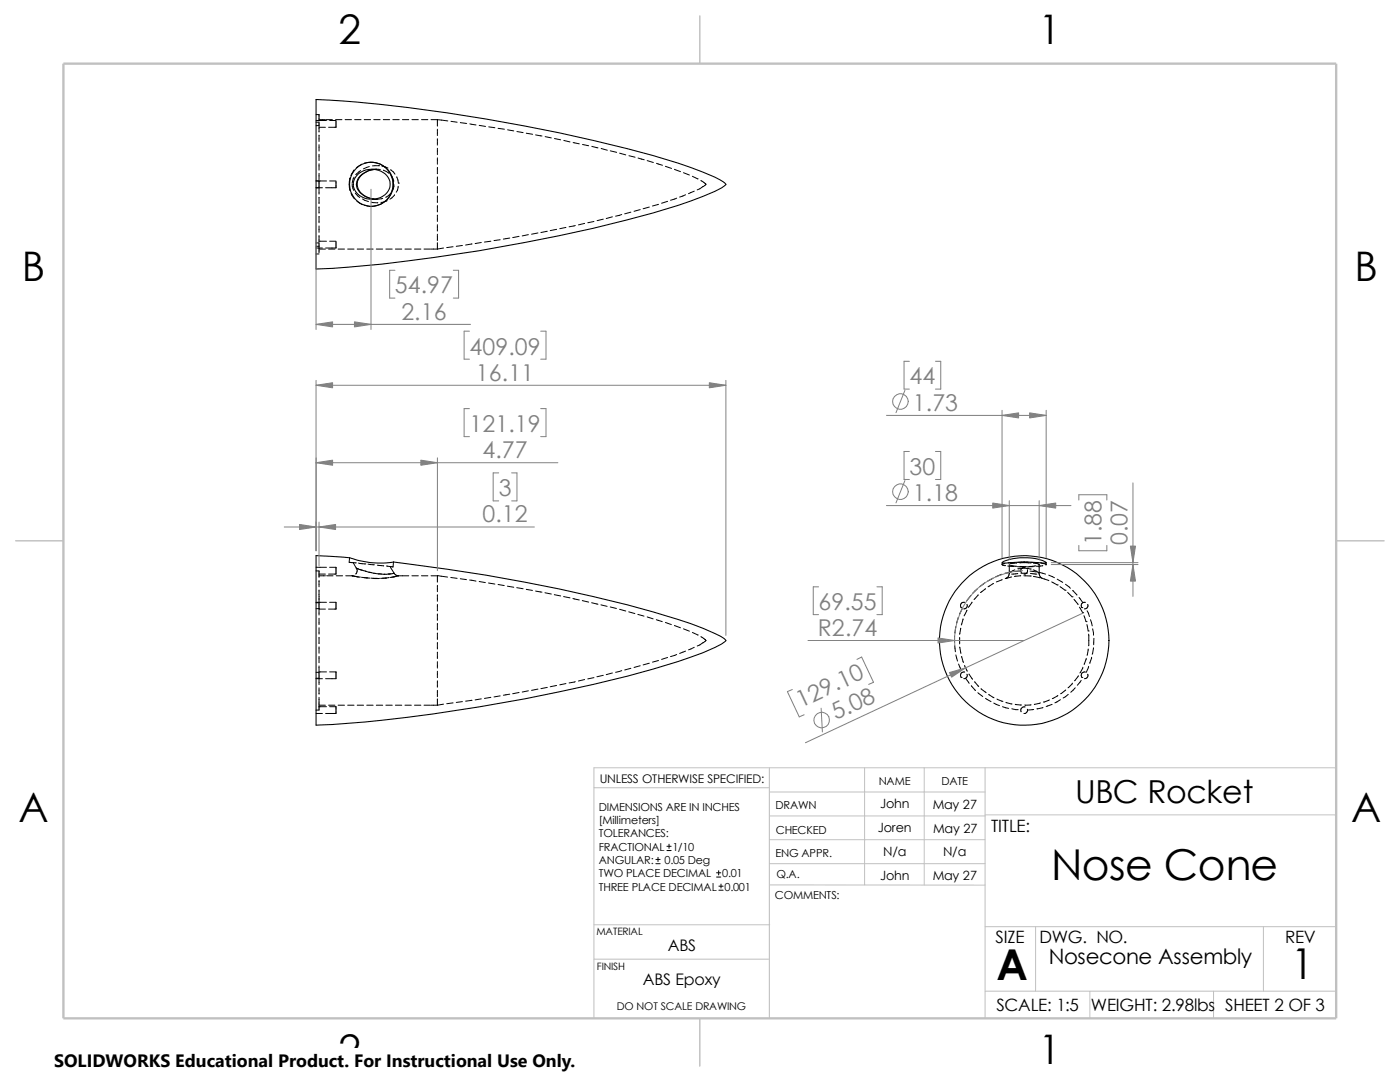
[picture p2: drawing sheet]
<svg xmlns="http://www.w3.org/2000/svg" width="279mm" height="216mm" viewBox="0 0 279 216" stroke-linecap="round" stroke-linejoin="round" font-family="sans-serif">
<g fill="none" stroke="#c0c0c0" stroke-width=".2">
<path d="M118.5 157.2h35M153.5 158h43.1M153.5 153.2v50M172.6 153.2v23.4M184.4 153.2v23.4M196.6 153.2v50M266.7 153.2h-148.2v50M153.5 172.3h43.1M153.5 176.6h43.1M153.5 162.8h43.1M153.5 167.6h43.1M196.6 162.6h70.1"/>
<path d="M118.5 184.5h35.1M118.5 191.4h35M196.6 184.9h70.1M196.6 197.8h70.1M206.7 184.9v12.9M217.5 197.8v5.4M242.2 197.8v5.4M252.1 184.9v12.9"/>
</g>
<path d="M139.7 3.2v9.5M3.1 107.9h9.6M266.7 107.9h9.5M139.7 203.2v9.5" fill="none" stroke="#c0c0c0" stroke-width=".21"/>
<path d="M12.7 12.7h254v190.5h-254z" fill="none" stroke="#c0c0c0" stroke-width=".47"/>
<g fill="none" stroke="#000" stroke-width=".2">
<path d="M63.1 22.9h.6v1.2M63.1 24.4h.6v1.9M63.1 36.1h2.1M63.1 37.5h1.2M63.1 25.1h.6M63.1 24h2.1M63.7 27v1.2M63.7 28.9v1.2M63.7 30.8v1.2M63.7 32.7v1.3M63.7 34.6v1.3M63.7 36.1v1.3"/>
<path d="M63.7 37.5v1.2M63.7 39.4v1.2M63.7 23.9h1.2M63.7 25.4h1.2M65.1 23.9h1.2M65.8 36.1h1.3M65.8 24h1.3M67 23.9h1.2M67.1 24.1v1.3h-1.5M67.1 36.2v1.3h-2.1M68.9 23.9h1.2M69.8 35.5l-.1 1.3 .1 1.2"/>
<path d="M70.1 38.6l.6 1.1M70.3 36.8l.3 1.2M70.7 33.9l-.7 1.1M70.7 35.3l-.4 1.3M70.8 23.9h1.3M70.9 38.5l.9 .9M72 34l-1 .8M72.2 32.8l-1.1 .7M72.3 39.7l1.2 .5M72.7 23.9h1.3M72.8 32.6h.1M73.7 33.2l-1.2 .5"/>
<path d="M74.1 32.4l-1.3 .2M74.2 39.8h1M74.2 33.8h1.7M74.6 23.9h1.3M74.6 39.7l.6 .1M74.9 33.8h-.2M75.1 33.8h-.5M75.6 33.1h.1M75.6 33.1h-1.3M76.2 33.1l1.2 .4M76.4 39.6l-1.3 .2M76.5 23.9h1.3"/>
<path d="M76.5 34l1.1 .6M77.9 33.9l.9 .9M78 38.6l-1 .8M78.1 35.1l.5 1.1M78.4 23.9h1.3M78.6 36.8l-.1 .9-.2 .4M78.7 38.9l-.9 .9M79.2 35.3l.3 1.2M79.5 37.2l-.2 .7-.2 .5M79.5 36.5h.1M80.3 23.9h1.3M82.2 23.9h1.3"/>
<path d="M84.1 23.9h1.3M86 23.9h1.3M87.3 23.9v1.2M87.3 25.8v1.3M87.3 27.7v1.3M87.3 29.6v1.3M87.3 31.5v1.3M87.3 33.4v1.3M87.3 35.3v1.3M87.3 37.2v1.3M87.3 39.1v1.3M87.3 23.9l2.1 .2"/>
<path d="M90 24.2l1.2 .2M91.9 24.5l1.2 .1M93.8 24.7l1.2 .2M95.6 25l1.3 .2M97.5 25.3l1.3 .2M99.4 25.6l1.3 .2M101.3 25.9l1.2 .2M103.2 26.2l1.2 .3M105 26.6l1.3 .2M106.9 26.9l1.3 .2M108.8 27.3l1.2 .2M110.7 27.6l1.2 .3"/>
<path d="M112.5 28l1.2 .3M114.4 28.4l1.2 .3M116.2 28.8l1.3 .3M118.1 29.2l1.2 .3M120 29.6l1.2 .4M121.8 30.1l1.3 .3M123.7 30.6l1.2 .3M125.5 31.1l1.2 .3M127.3 31.5l1.3 .4M129.2 32l1.2 .4M131 32.6l1.2 .4M132.8 33.2l1.2 .4"/>
<path d="M134.6 33.8l1.2 .4M135 39.5l-1.2 .5M136.4 34.5l1.2 .4M136.8 38.9l-1.2 .4M138.2 35.2l1.1 .5M138.6 38.1l-1.2 .6M139.9 36l1 .8-1.8 1.1M63.1 48.5h.6v1.9M63.1 49.1h.6M63.1 49.5h1.2M63.1 50.7h.6M63.7 41.3v1.2"/>
<path d="M63.7 43.2v1.2M63.7 45.1v1.3M63.7 47v1.3M63.7 49.7h1.2M63.7 48.1h1.5M65.6 49.7h1.2M65.8 48.1h1.3M67.1 48.2v1.3h-2.1M67.5 49.7h1.2M69.4 49.7h1.3M71.2 40.1l1.1 .7M71.3 49.7h1.3"/>
<path d="M72.3 40.8h.1M72.8 40.9l1.3 .3M73.2 49.7h1.3M74.1 40.3l1.3 .1M75.1 49.7h1.3M77 49.7h1.3M77.3 40l-1.3 .4M78.9 49.7h1.3M80.8 49.7h1.3M82.7 49.7h1.3M84.6 49.7h1.3M86 49.7h1.3"/>
<path d="M87.3 41v1.3M87.3 42.9v1.3M87.3 44.8v1.3M87.3 46.7v1.3M87.3 48.4v1.3M88.5 49.5l-1.2 .2M90.4 49.2l-1.2 .2M92.3 49l-1.2 .1M94.2 48.7l-1.3 .2M96.1 48.4l-1.3 .2M98 48.1l-1.3 .2M99.8 47.8l-1.2 .2"/>
<path d="M101.7 47.5l-1.2 .2M103.6 47.2l-1.3 .2M105.5 46.8l-1.3 .3M107.4 46.5l-1.3 .2M109.2 46.1l-1.3 .3M111.1 45.8l-1.3 .2M112.9 45.4l-1.2 .2M114.8 45l-1.2 .3M116.7 44.6l-1.3 .3M118.5 44.2l-1.2 .2M120.4 43.7l-1.2 .3M122.2 43.3l-1.2 .3"/>
<path d="M124.1 42.8l-1.2 .3M125.9 42.3l-1.2 .4M127.8 41.8l-1.3 .4M129.6 41.3l-1.2 .4M131.4 40.8l-1.2 .3M133.2 40.2l-1.2 .4M63.1 113.9h.6v1.3M63.1 113.2h2.1M63.7 115.8v1.3M63.7 117.7v5M63.7 114.9h1.2M63.7 114.6h1.2"/>
<path d="M65.2 114.9h1.3M65.8 113.2h1.3v1.4h-1.5M67.1 114.9h1.3M69.7 112.2h.1M69.7 112.2l1.2 .1M69.8 111.3l-.1 .9M70.3 114.9l.7 .1M70.5 114.9h-1.5M70.5 112.3l.7 1.1M70.7 114.9l.8 .2M70.9 112.3h.1M71.1 113.4l.2 .1"/>
<path d="M71.1 113.4h.1M71.2 113.4l.1 .5-.3 .6M71.2 115.1h.7M71.2 113.4l1.1 .4M71.5 112.4l1.3 .1M71.9 113.6l1.2 .4M72.1 115.2l1.1 .1M72.8 115.3l1 .1M72.8 112.5h.1M72.9 114l1.2 .3M73.4 112.6l1.3 .1M73.7 114.2l1.3 .2"/>
<path d="M74 115.4h.4M74.4 115.4h.9M74.5 115.4h1.2M74.8 114.4l1.2 .1M75.3 112.8l1.3 .1M75.6 114.5l1.2 .1M77.2 115.3l-1.3 .1M77.5 114.6h.1M77.6 115.2l-1.2 .2M77.9 114.5h.1M77.9 113.1l.8 1.3M78.5 112.1l-.1 1-1.2-.2"/>
<path d="M78.5 114.4h.2M78.6 114.4l-2 .2M78.7 114.4l.3 .4 .5 .1M79.1 115l-1.3 .2M79.5 114.9h2.1M79.5 114.9l-1.3 .2M82.2 114.9h1.3M84.1 114.9h1.3M86 114.9h1.3v1.3M87.3 116.8v1.3M87.3 118.7v1.3M87.3 114.9l2 .2"/>
<path d="M90 115.2l1.2 .2M91.9 115.5l1.2 .2M93.7 115.7l1.3 .3M95.6 116l1.3 .2M97.5 116.3l1.3 .2M99.4 116.6l1.2 .2M101.3 117l1.2 .2M103.1 117.3l1.3 .2M105 117.6l1.3 .2M106.9 117.9l1.3 .3M108.8 118.3l1.2 .2M110.6 118.7l1.3 .2"/>
<path d="M112.5 119l1.2 .3M114.3 119.4l1.3 .3M116.2 119.8l1.3 .3M193.8 118.8l-.8 1M195.1 117.5l-1 .9M195.2 118.7l-.8 .9M196.6 116.3l-1.1 .8M196.7 117.5l-1 .7M198.2 115.4l-1.1 .6M198.2 116.4l-1 .7M198.8 115.1h.1M199.9 114.6l-1.1 .5"/>
<path d="M200 115.7l-1.2 .4M200 112.6l.5 .3M200 112.3v.3M200.5 112.9h.1M200.6 112.4l-.6 .2M200.7 115.4h.1M201.1 112.9l1.3 .1M201.4 114.5l-.2 .6-.4 .3M201.4 112.6v1.9M201.7 112.8l1.2 .2M201.8 114.1l-1.2 .3M201.8 115.1l-1.2 .3"/>
<path d="M202.5 112.2l-1.3 .1M202.5 113.7l-1 .6M202.9 112.3l-1.3 .2M203 113.1h1.3M203.1 114.4l-1.2 .2M203.1 113.5l1.3-.1 1.2 .1M203.5 113h1.3M203.5 112.3h.1M203.6 112.3h2M203.7 114.9l-1.3 .1M203.7 113.9l-1.3 .1M203.8 114.4h1.2"/>
<path d="M204.3 114.9h1.3M204.6 113.2a.67 .67 0 0 0-.7 .3 .67 .67 0 0 0-.1 .8M205 113.7l.1 .3-.2 .4-.6 .2M205.1 112.2h-2M205.6 114l1.2 .1M205.6 114.9h.1M205.6 113.5h.1M205.6 112.3h.1M205.7 114.4l1.2 .2M205.8 112.2l1.3 .1M206.2 113.1h-1.3M206.2 113.7l1.1 .6"/>
<path d="M206.2 115l1.3 .3M206.2 112.4l1.2 .2v2l.2 .4 .4 .4M206.7 112.9l-1.3 .1M207.1 112.3h.1M207.4 112.7h-.1M207.4 114.2l1.3 .4M207.5 115.3h.1M207.7 112.3l1.1 .3M208 115.4h.1M208.1 115.4l1.2 .5M208.1 112.9l-1.3 .1M208.8 112.3l-.1 .4"/>
<path d="M209.3 114.8l1.1 .5M209.9 116.1l1.1 .6M211 116.7h.1M211 115.6l1.1 .6M211.5 117.1l1.1 .7M212.6 117.8h.1M212.6 116.6l1 .8M213.1 118.2l.9 .9M214 119.1h.1M214.1 117.8l.8 .9M214.3 119.6l.8 1M215.3 119.2l.8 1.1"/>
<path d="M63.1 135.3h.6M63.1 134.2h.6M63.1 120.3h.6M63.1 121.5h.6M63.1 135.4h1.2M63.1 120.2h2.1M63.7 123.4v1.2M63.7 125.3v1.2M63.7 127.2v1.2M63.7 129.1v1.2M63.7 131v1.2M63.7 132.9v3.7"/>
<path d="M63.7 137.2v1.3M63.7 139.1v2.6h-.6M63.7 134.1h1.5M63.7 121.5h1.2M65.8 120.2h1.3v1.3h-1.5M65.8 134.1h1.3v1.3h-2.1M87.3 120.6v1.3M87.3 122.5v1.3M87.3 124.4v1.3M87.3 126.3v1.3M87.3 128.2v1.3M87.3 130.1v1.3"/>
<path d="M87.3 132v1.3M87.3 133.9v1.3M87.3 135.8v1.3M87.3 137.8v1.2M87.3 139.4v1.3M92.3 140l-1.2 .2M94.2 139.7l-1.3 .2M96.1 139.4l-1.3 .3M98 139.1l-1.3 .3M99.8 138.9l-1.2 .2M101.7 138.5l-1.2 .2M103.6 138.2l-1.3 .2"/>
<path d="M105.5 137.8l-1.3 .3M107.4 137.5l-1.3 .3M109.2 137.2l-1.3 .2M111.1 136.8l-1.3 .2M112.9 136.4l-1.2 .3M114.8 136l-1.2 .3M116.7 135.6l-1.3 .3M118.1 120.3l1.2 .3M118.5 135.2l-1.2 .3M119.9 120.7l1.3 .3M120.4 134.7l-1.3 .3M121.8 121.1l1.2 .3"/>
<path d="M122.2 134.3l-1.2 .3M123.7 121.6l1.2 .3M124.1 133.8l-1.2 .4M125.5 122.1l1.2 .3M125.9 133.3l-1.2 .4M127.3 122.6l1.2 .3M127.8 132.8l-1.3 .4M129.2 123.1l1.1 .4M129.6 132.3l-1.2 .4M131 123.7l1.2 .3M131.4 131.8l-1.2 .3M132.8 124.2l1.2 .4"/>
<path d="M133.2 131.2l-1.2 .4M134.6 124.8l1.2 .5M135 130.6l-1.2 .4M136.4 125.5l1.2 .4M136.8 129.9l-1.2 .5M138.2 126.2l1.1 .5M138.6 129.2l-1.2 .5M139.3 126.7h.1M139.9 127l1 .8-1.8 1.1M190.5 126.9v1.3M190.5 128.8l.2 1.2M190.8 125l-.3 1.3"/>
<path d="M190.8 130.7l.3 1.2M191.3 123.2l-.4 1.2M191.3 132.5l.5 1.2M191.5 127.2v1.3M191.5 129.1l.3 1.3M191.7 125.3l-.2 1.3M191.8 135.2h.1M191.8 121.2h.1M191.9 131l.4 1.2M192 121.5l-.5 1.1M192.2 123.5l-.3 1.2M192.4 135.4h.1"/>
<path d="M192.4 121.5h.1M192.5 132.8l.5 1.1M192.5 120.2a.68 .68 0 0 0-.7 .3 .68 .68 0 0 0 0 .7M192.5 134.1a.67 .67 0 0 0-.7 .3 .67 .67 0 0 0 0 .8M192.7 135.3l.7 1.1M193 121.8l-.6 1.1M193 134.5v.6l-.6 .3M193 120.6v.6l-.6 .3M193.4 134.5l.7 1.1M193.8 136.8l.9 1M194 120.1l-.7 1.1M194.5 136.1l.8 .9"/>
<path d="M195.2 138.2l.9 .8M195.8 137.4l1 .8M196.7 139.4l1.1 .6M197.3 138.6l1.1 .6M199 139.5l1.2 .5M209.4 139.7l-1.2 .4M211.1 138.8l-1.1 .6M211.6 139.6l-1.1 .7M212.7 137.7l-1 .7M213.2 138.6l-1 .7M214 136.3l-.9 .9M214.6 137.2l-.9 .9"/>
<path d="M215.2 134.8l-.7 1M215.4 121.2l.7 1.1M215.8 135.8l-.8 .9M215.9 135.2h.1M215.9 121.2h.1M216.1 122.3h.1M216.1 133.1l-.6 1.2M216.3 122.9l.4 1.1M216.6 120.2a.68 .68 0 0 0-.7 .3 .68 .68 0 0 0 0 .7M216.6 134.1a.67 .67 0 0 0-.7 .3 .67 .67 0 0 0 0 .8M216.7 124h.1M216.8 131.4l-.4 1.2"/>
<path d="M216.9 124.6l.3 1.3M217 121.9l.4 1.1M217 134.5v.6l-.5 .3M217 120.6v.6l-.5 .3M217.2 125.9h.1M217.2 129.5l-.2 1.3M217.3 126.5v2.4M217.3 133l-.5 1.2M217.6 123.7l.4 1.2M217.8 131.1l-.3 1.3M218.1 125.5l.1 1.2M218.2 129.3l-.2 1.3"/>
<path d="M218.3 127.4v1.3M63.1 142.4h1.2M63.7 140.7h1.2M63.7 141h1.5M65.6 140.7h1.2M65.8 141h1.3v1.4h-2.1M67.5 140.7h1.2M69.4 140.7h1.3M71.3 140.7h1.3M73.2 140.7h1.3M75.1 140.7h1.3M77 140.7h1.3"/>
<path d="M78.9 140.7h1.3M80.8 140.7h1.3M82.7 140.7h1.3M84.6 140.7h1.3M86 140.7h1.3M88.5 140.5l-1.2 .2M90.4 140.3l-1.2 .1M198.3 140.3l1.2 .5M200.1 141l1.2 .4M200.7 140.2l1.3 .3M201.9 141.4l1.3 .2M202.6 140.5l1.3 .2"/>
<path d="M204.6 141.1a.7 .7 0 0 0-.7 .2 .7 .7 0 0 0-.1 .7M205 141.5l.1 .3-.2 .4-.6 .2M205.8 140.6l-1.3 .1M206.3 141.6l-1.2 .1M207.6 140.3l-1.2 .2M208.2 141.2l-1.3 .2M210 140.5l-1.2 .5M130.9 172.3h.8M130.9 171.5h.8M131.3 171.1v.8M133.1 169.7h.8M133.1 168.9h.8"/>
<path d="M133.5 168.4v.9M143 175h.8M143 174.2h.8M143.4 173.7v.9M143.5 177.6h.8M143.5 176.8h.8M143.9 176.4v.8"/>
</g>
<g fill="none" stroke="#000" stroke-width=".21">
<path d="M63.1 19.9a326.2 326.2 0 0 1 72.2 12.7 50.9 50.9 0 0 1 9 3.6l.5 .5-.1 .3a12.7 12.7 0 0 1-4.4 2.2 179.3 179.3 0 0 1-28.7 7.8 318.4 318.4 0 0 1-48.5 6.7zM71.4 34.8a4.1 4.1 0 0 1 6.2 .9 2.95 2.95 0 0 1-2.5 4 3.5 3.5 0 0 1-4.6-3.3l.3-.8zM74 32.4a4.4 4.4 0 0 1 4.4 4.4 4.4 4.4 0 0 1-4.4 4.4M74.6 33.8a3.5 3.5 0 0 0-3.3 2.8 3.3 3.3 0 0 0 3.3 3.1M74.7 33.8a3.8 3.8 0 0 0-3.5 2.5 2.74 2.74 0 0 0 2 3.1l1.4 .4M63.1 110.9l6.7 .4a17.2 17.2 0 0 0 8.7 .8 349.6 349.6 0 0 1 51.8 10 73.2 73.2 0 0 1 13.4 4.8l1.1 .8-.1 .3a13.4 13.4 0 0 1-4.4 2.3 187.9 187.9 0 0 1-28.7 7.7 303.9 303.9 0 0 1-48.5 6.7zM200.1 112.1a11 11 0 0 1 8.7 .1v.1a56.8 56.8 0 0 0-8.8 0z"/>
<circle cx="74.1" cy="36.8" r="4.4"/>
<circle cx="204.4" cy="127.8" r="16.9"/>
</g>
<g fill="none" stroke="#808080" stroke-width=".2">
<path d="M63.1 37.8v27.9M74 37.8v27.9M78.8 53.9h-1v5.6h1M90.5 53.9h1v5.6h-1M63.1 75.9v34M63.1 76.9h81.8M63.1 64.7h30.8M93.7 66.1h-1.1v5.6h1.1M107.9 66.1h1.1v5.6h-1.1M144.9 75.9v50.9M180.6 77.9l-1.8 4.4M181.5 72.1h-1.1v5.5h1.1"/>
<path d="M186.7 72.1h1v5.5h-1M63.1 92.3h48.2M87.3 91.4v22.5M93.7 81.5h-1.1v5.6h1.1M99.5 94.4h-1.1v5.5h1.1M102.1 94.4h1.1v5.5h-1.1M107.9 81.5h1.1v5.6h-1.1M176.9 82.9h31.9M180.6 95.9l-1.8 4.4M181.5 90.1h-1.1v5.6h1.1M186.7 90.1h1v5.6h-1M200 81.9v29.4"/>
<path d="M201.4 99.9v11.8M207.4 99.9v11.8M208.8 81.9v29.4M215.3 99.8v-1.1h5.6v1.1M226.1 96.4v22.6M56.7 105.2h49.9M63.7 104.2v8.7M163.4 117.1h-1.1v5.5h1.1M175 117.1h1.1v5.5h-1.1M176.9 100.9h36.8M204.1 113.9a13.9 13.9 0 0 0-13.6 14.9M209.8 112.6h17.3"/>
<path d="M209.8 112.3h17.3M215.3 108.8v1.1h5.6v-1.1M158.1 137.6l-1 .4 2.4 5 1-.4M161.2 127.8h43.2M171 131.6l1-.5 2.3 5-.9 .5M216.1 122.3l-55.4 25.9M163.9 141.3l.2 4.7"/>
<circle cx="179.7" cy="98.1" r="1.55"/>
<circle cx="179.7" cy="80.1" r="1.55"/>
<circle cx="164" cy="143.7" r="1.56"/>
</g>
<g fill="#808080" stroke="#808080" stroke-width=".2">
<path d="M187.2 127.3l3.3 .5-3.3 .5z"/>
<path d="M189.5 134.2l3.2-.9-2.8 1.8z"/>
<path d="M226.1 112.6l.5 3.4h-1z"/>
<path d="M225.6 109h1l-.5 3.3z"/>
<path d="M207.4 100.9l3.3-.5v1z"/>
<path d="M198.1 100.4l3.3 .5-3.3 .5z"/>
<path d="M200 82.9l3.3-.5v1z"/>
<path d="M205.5 82.4l3.3 .5-3.3 .5z"/>
<path d="M63.1 76.9l3.3-.5v1z"/>
<path d="M141.6 76.4l3.3 .5-3.3 .5z"/>
<path d="M63.1 92.3l3.3-.5v1z"/>
<path d="M84 91.8l3.3 .5-3.3 .5z"/>
<path d="M59.8 104.6l3.3 .6-3.3 .5z"/>
<path d="M63.7 105.2l3.3-.6v1.1z"/>
<path d="M63.1 64.7l3.3-.5v1z"/>
<path d="M70.7 64.2l3.3 .5-3.3 .5z"/>
</g>
<path d="M10.8 209.2h104.1v6.7h-104.1z" fill="#fff"/>
<g font-size="8.5">
<text x="209.8" y="175.5">Nose Cone</text>
<text x="198.8" y="195.5">A</text>
<text x="257.6" y="195.3">1</text>
</g>
<g font-size="8.1">
<text x="67.6" y="8.8">2</text>
<text x="207.3" y="8.8">1</text>
<text x="4.4" y="56.1">B</text>
<text x="270.3" y="56.1">B</text>
<text x="3.7" y="164.1">A</text>
<text x="269.6" y="164.1">A</text>
<text x="67.6" y="212.3">2</text>
<text x="207.3" y="212.3">1</text>
</g>
<text font-size="6.3" x="214.6" y="160.3">UBC Rocket</text>
<g font-size="4.6" fill="#808080">
<text x="78.8" y="58.5">54.97</text>
<text x="80.1" y="63.8">2.16</text>
<text x="93.7" y="70.7">409.09</text>
<text x="95" y="75.9">16.11</text>
<text x="181.5" y="76.7">44</text>
<text x="182.2" y="82">1.73</text>
<text x="93.7" y="86.2">121.19</text>
<text x="96.3" y="91.4">4.77</text>
<text x="181.5" y="94.7">30</text>
<text x="99.5" y="99">3</text>
<text x="182.2" y="99.9">1.18</text>
<text x="96.3" y="104.2">0.12</text>
<text x="219.8" y="108.8" transform="rotate(-90 219.8 108.8)">1.88</text>
<text x="225" y="108.8" transform="rotate(-90 225 108.8)">0.07</text>
<text x="163.4" y="121.7">69.55</text>
<text x="163.2" y="127">R2.74</text>
<text x="159.8" y="141.2" transform="rotate(-25 159.8 141.2)">129.10</text>
<text x="166.8" y="143.7" transform="rotate(-25 166.8 143.7)">5.08</text>
</g>
<text font-size="4.2" x="209.3" y="192.4">Nosecone Assembly</text>
<text font-size="3.6" x="10.8" y="213">SOLIDWORKS Educational Product. For Instructional Use Only.</text>
<g font-size="3.4">
<text x="197.8" y="166">TITLE:</text>
<text x="198.7" y="188.1">SIZE</text>
<text x="207.5" y="188.1">DWG. NO.</text>
<text x="256.5" y="188.2">REV</text>
<text x="198.8" y="201.7">SCALE: 1:5</text>
<text x="217.7" y="201.8">WEIGHT: 2.98lbs</text>
<text x="244.5" y="201.7">SHEET 2 OF 3</text>
</g>
<g font-size="3.2">
<text x="133.3" y="189.8">ABS</text>
<text x="128.3" y="196.6">ABS Epoxy</text>
</g>
<g font-size="2.5">
<text x="175.6" y="161.3">John</text>
<text x="186.1" y="161.4">May 27</text>
<text x="175.2" y="166.1">Joren</text>
<text x="186.2" y="166.2">May 27</text>
<text x="176.3" y="170.8">N/a</text>
<text x="188.2" y="170.8">N/a</text>
<text x="175.6" y="175.6">John</text>
<text x="186.1" y="175.6">May 27</text>
</g>
<text font-size="2.4" x="119.7" y="156.2">UNLESS OTHERWISE SPECIFIED:</text>
<g font-size="2.2">
<text x="119.5" y="161.8">DIMENSIONS ARE IN INCHES</text>
<text x="154.8" y="161.5">DRAWN</text>
<text x="175.4" y="156.7">NAME</text>
<text x="187.9" y="156.7">DATE</text>
<text x="119.5" y="164.4">[Millimeters]</text>
<text x="119.5" y="167.1">TOLERANCES:</text>
<text x="154.8" y="166.3">CHECKED</text>
<text x="119.5" y="169.8">FRACTIONAL 1/10</text>
<text x="119.5" y="172.4">ANGULAR:</text>
<text x="132.6" y="172.4">0.05 Deg</text>
<text x="154.8" y="171">ENG APPR.</text>
<text x="119.5" y="175">TWO PLACE DECIMAL</text>
<text x="119.5" y="177.7">THREE PLACE DECIMAL 0.001</text>
<text x="144.1" y="175">0.01</text>
<text x="154.6" y="179.5">COMMENTS:</text>
<text x="154.9" y="175.2">Q.A.</text>
</g>
<text font-size="2.1" x="123.1" y="201.6">DO NOT SCALE DRAWING</text>
<g font-size="2">
<text x="119" y="186.6">MATERIAL</text>
<text x="119.1" y="193.5">FINISH</text>
</g>
</svg>
